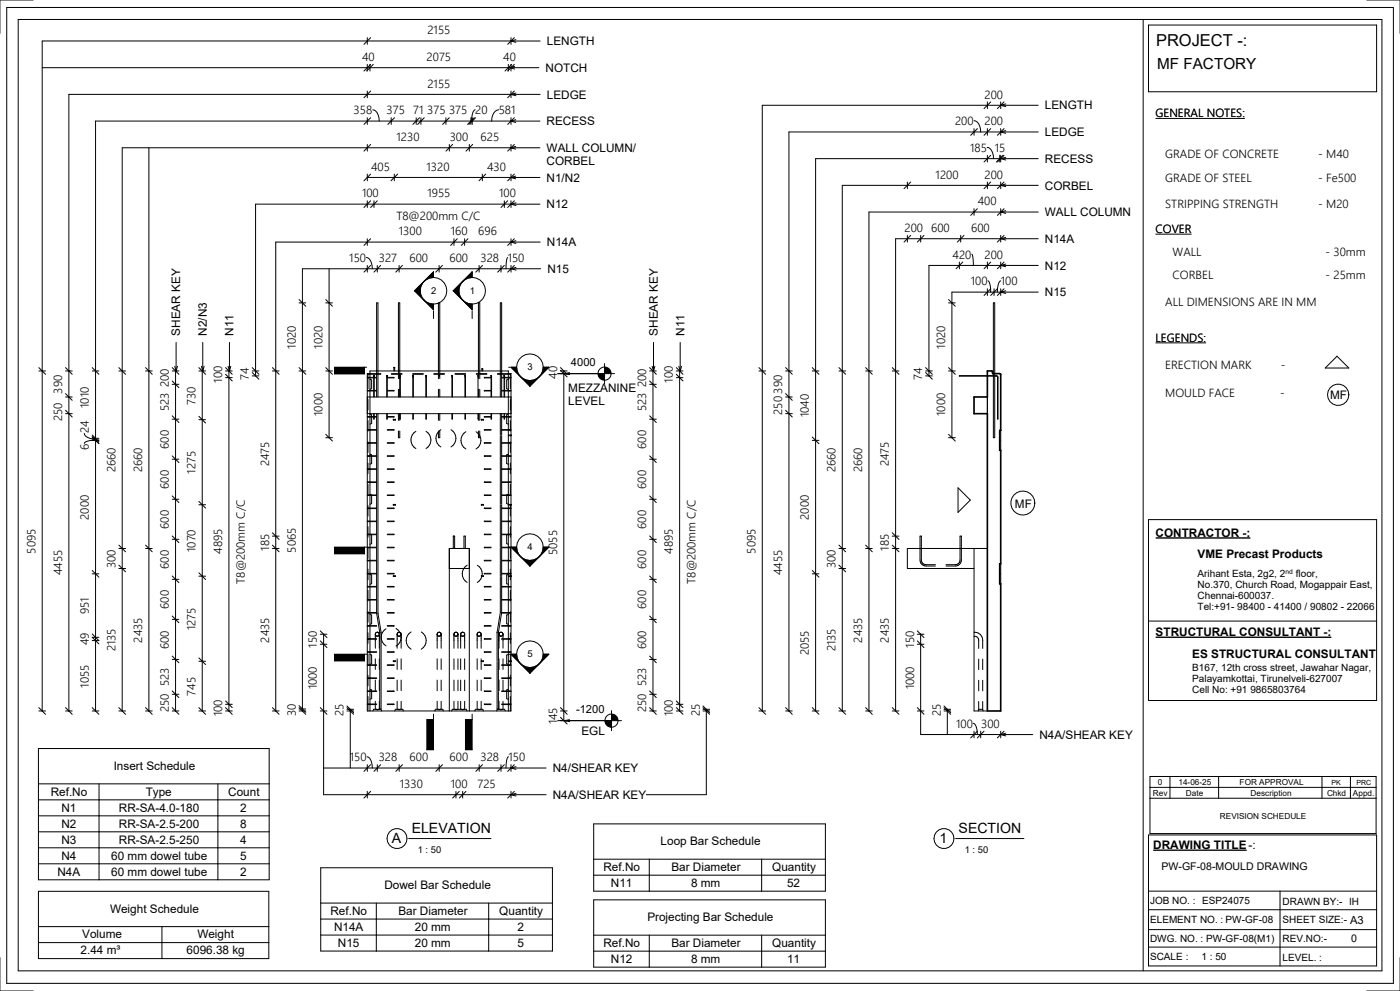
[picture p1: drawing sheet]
<svg xmlns="http://www.w3.org/2000/svg" width="420mm" height="297mm" viewBox="0 0 420 297" stroke-linecap="round" stroke-linejoin="round" font-family="sans-serif">
<g fill="#000">
<path d="M138.8 84.3l-1 1.8-.1 1.1h-1.7zM136 87.2h1.7l.1 1 1 1.8zM141.7 81.5v1.7l-2 .5-.9 .6zM138.8 90l.9 .6 2 .6v1.6zM100.4 110.1h9v2h-9zM112.2 112.6v.2zM116.1 112.6v.2zM120 112.6v.2zM123.9 112.6v.2zM127.9 112.6v.2zM131.8 112.6v.2zM135.7 112.6v.2z"/>
<path d="M139.5 112.7h.2zM143.5 112.6v.2zM147.4 112.6v.2zM151.3 112.6v.2zM153.3 110.1h1.7l.1 1 1.1 1.8zM159 114.1l1-.1 1.8-1.1-2.8 2.9zM156.2 112.9l.8 .7 2 .5v1.7zM163 110.1h1.7l-2.9 2.8 .7-.8zM139.7 215.8h2v9h-2zM169.3 216l1.5-.2v.5zM181.5 216h2v2a2 2 0 0 1-2-2zM183.5 214a2 2 0 0 1 2 2h-2z"/>
</g>
<g fill="none" stroke="#000" stroke-width=".3">
<path d="M110.2 12.3h-97.5v200.8M154.4 19.9l-1.5 .4M12.7 20.3h97.5M110.2 28.3h-89.5v82.9M110.2 36.3h-81.5v74.9M152.9 20.3l1.5 .4M153.2 36.3l1.5 .4M153.3 28.3l1.5 .4M154.7 35.9l-1.5 .4M154.8 27.9l-1.5 .4M161.7 20.3h-8.8M162 36.3h-8.8"/>
<path d="M162.1 28.3h-8.8M292.3 39.6h-55.6v71.6M296.3 31.6h-67.6v79.6M44.7 44.3v66.9M110.2 44.3h-73.5v66.9M153.2 44.3l1.5 .4M153.2 53.2l1.5 .4M154.7 43.9l-1.5 .4M154.7 52.8l-1.5 .4M162 44.3h-8.8M162 53.2h-8.8M272.3 55.6h-19.6v55.6"/>
<path d="M296.3 47.6h-51.6v63.6M110.2 61.2h-33.5v50M110.2 72.6h-27.5v38.6M153.3 72.6l1.5 .4M153.3 61.2l1.5 .4M154.8 72.2l-1.5 .4M154.8 60.8l-1.5 .4M162 61.2h-8.7M162.1 72.6h-8.8M272.3 71.6h-3.6v39.6M287.9 79.6h-9.2v31.6M292.3 63.6h-31.6v47.6"/>
<path d="M98.7 80.6v10.2M110.2 80.6h-19.5v10.2M136 87.2l5.7 5.6v-1.6M136 87.2h1.7M137.7 87.2a4 4 0 0 0 4 4M141.7 83.2a4 4 0 0 1 4 4 4 4 0 0 1-4 4M141.7 83.2a4 4 0 0 0-4 4 4 4 0 0 0 4 4M141.7 83.2a4 4 0 0 0-4 4M141.7 83.2v-1.7l-5.7 5.7M141.7 93.2v2.3M153.3 80.6l1.5 .4M154.8 80.2l-1.5 .4"/>
<path d="M162.2 80.6h-8.9M296.3 87.6h-10.7v3.2M298.1 90.8h.4v40.4h-.4zM11.7 111.2h2M11.7 110.2l2 2M109.4 110.1v2h-9v-2h9.6M110.2 112v101.1h43.1v-101.1M110.2 112h4.1M110.2 119h43.1M110.2 112l.2 .2M110.4 112.2v4.3M110.4 119.7v3.2"/>
<path d="M110.4 112.2h3.9M111 113.7l.5 .2v2.6l-.5 .2M112.1 112.7v.4M112.1 113.3v3.7M112.1 117.2v1.8M112.1 112.7h.1M112.2 112.6h.1M112.2 112.6v.2zM112.3 112.6v.1M112.3 112.7v.4M112.3 113.3v3.7M112.3 117.2v1.8"/>
<path d="M113 113.1v-22.3h.4v22.3M113 113.3v3.7M113 117.2v1.8M113 113.1l-2.8 .1 2.8 .1M113 117l-2.8 .1 2.8 .1M113.4 113.3v3.7M113.4 117.2v1.8M116 112.7v.4M116 113.3v3.7M116 117.2v1.8M116 112.7h.1M116.1 112.6h.1"/>
<path d="M116.1 112.6v.2zM116.2 112.6v.1M116.2 112.7v.4h2v.2h-2v3.7h2v.2h-2v1.8M117.5 112.2h3.1M117.5 112h3.1M118.2 111.2v-1.1h.2v1.1M118.2 110.2h.2M119.5 113.5v-22.7h.4l.1 28.2M119.5 116.7v2.3M120 112.7h.1M120 112.6h.1M120 112.6v.2z"/>
<path d="M120.1 112.6h.1M120.1 112.6v.1M120.1 112.7v6.3M123.8 112.2h3.2M123.8 112h3.2M123.9 112.7v6.3M123.9 112.7h.1M123.9 112.6v.1M123.9 112.6h.1M123.9 112.6v.2zM124 112.6h.1M124 112.6v.1"/>
<path d="M124 112.7v6.3M127.8 112.7v6.3M127.8 112.7h.1M127.8 112.6v.1M127.8 112.6h.1M127.9 112.6v.2zM127.9 112.6h.1M127.9 112.6v.1M127.9 112.7h.1M127.9 112.7v6.3M130.2 112.2h3.2M130.2 112h3.2"/>
<path d="M131.6 113.5v-22.7h.4v22.7M131.6 116.7v2.3M131.8 112.6v.2zM132 116.7v2.3M135.6 112.7v6.3M135.6 112.7h.1M135.6 112.6h.1M135.7 112.6h-.1M135.7 112.6v.2zM135.7 112.6h.1M135.7 112.6v.1M135.8 112.7h.1"/>
<path d="M135.8 112.7v6.3M136.5 112.2h3.2M136.5 112h3.2M139.5 112.7h.2zM139.5 112.7v6.3M139.5 112.7h.1M139.6 112.6h-.1M139.6 112.6h.1M139.6 112.6l.1 .1M139.7 112.7v6.3M142.9 112.2h3.2M142.9 112h3.2"/>
<path d="M143.4 112.7v6.3M143.4 112.7h.1M143.5 112.6h-.1M143.5 112.6h.1M143.5 112.6v.2zM143.6 113.5v-22.7h.4v22.7M143.6 116.7v2.3M144 116.7v2.3M144.6 111.2v-.7h.2v.7M144.6 110.6h.2M147.3 112.7v.4h-2v.2h2v3.7h-2v.2h2v1.8M147.3 112.7h.1"/>
<path d="M147.4 112.6h.1M147.4 112.6v.2zM147.5 112.6v.1M147.5 112.7v.4M147.5 113.3v3.7M147.5 117.2v1.8M149.3 112.2h3.8M149.3 112h4M150.1 113.1v-22.3h.4v22.3l2.8 .1-2.8 .1v3.7l2.8 .1-2.8 .1v1.8M150.1 113.3v3.7M150.1 117.2v1.8M151.2 112.7v.4"/>
<path d="M151.2 113.3v3.7M151.2 117.2v1.8M151.3 112.7h-.1M151.3 112.6v.1M151.3 112.6h.1M151.3 112.6v.2zM151.4 112.6h.1M151.4 112.6v.1M151.4 112.7v.4M151.4 113.3v3.7M151.4 117.2v1.8M152.5 113.7l-.5 .2v2.6l.5 .2"/>
<path d="M152.6 110.1h.4M153.1 112.2v4.3M153.1 119.7v3.2M153.3 112l-.2 .2M155 110.1a4 4 0 0 1 4-4 4 4 0 0 1 4 4M155 110.1a4 4 0 0 0 4 4 4 4 0 0 0 4-4M155 110.1a4 4 0 0 0 4 4M155 110.1h-1.7l5.7 5.7M159 114.1v1.7M163 110.1a4 4 0 0 1-4 4M163 110.1h1.7l-5.7 5.7M167.3 112h2.9"/>
<path d="M168.2 111.2h2M168.2 110.2l2 2M168.2 111l2 2M169.2 111.2v104.8M287.9 112.6l11.4 .2 .2 12.8h-.2l-.1-12.7-11.3-.1zM296.3 119v5M401.2 106.8l3.5 3.5h-7.1zM110.2 124h43.1M110.4 126.1v3.2M110.4 132.5v3.1M110.4 138.8v3.2M111 124.2l.5 .2v2.6l-.5 .2"/>
<path d="M111 136.2l.5 .2v2.6l-.5 .2M112.1 125v.6h.2v-.6M112.1 124v.9M112.3 124v.9M113 124v.9M113 125v3.8M113 129v3.7M113 132.9v3.7M113 136.8v3.8M113 124.9l-2.8 .1h2.8M113 128.8l-2.8 .1 2.8 .1M113 132.7l-2.8 .1 2.8 .1"/>
<path d="M113 136.6l-2.8 .1 2.8 .1M113.4 124v.9M113.4 125v3.8M113.4 129v3.7M113.4 132.9v3.7M113.4 136.8v3.8M116 124v.9M116.2 128.8h2v.2h-2M116.2 132.7h2v.2h-2M116.2 136.6h2v.2h-2M116.2 124v.9h2v.1h-2v.6h-.2v-.6M118 125.7h.6v.2h-.6z"/>
<path d="M118.1 125.7v.2M119.5 129.2v2h.4v-2M119.5 124v2M120 124l-.1 2M120.1 124v1.6h-.1M123.9 124v1.6h.1v-1.6M124.8 129.3a2.99 2.99 0 0 0 0 5.2M127.8 124v1.6h.1v-1.6M127.8 129.3a2.99 2.99 0 0 1 0 5.2M131.6 129.2v2h.4v-2M131.6 124v2M132 124v2"/>
<path d="M132.3 128.8a2.99 2.99 0 0 0 0 5.2M135.3 128.8a2.99 2.99 0 0 1 0 5.2M135.6 124v1.6h.2v-1.6M139.5 124v1.6h.2v-1.6M139.8 129.4a2.99 2.99 0 0 0 0 5.2M142.8 129.4a2.99 2.99 0 0 1 0 5.2M143.4 124l.2 1.6M143.6 129.2v2h.4v-2M143.6 124v2M144 124v2M144.4 125.7h.6v.2h-.6zM144.5 125.7v.2"/>
<path d="M147.3 124v.9h-2v.1h2v.6h.2v-.6M147.3 128.8h-2v.2h2M147.3 132.7h-2v.2h2M147.3 136.6h-2v.2h2M147.5 124v.9M150.1 124v.9M150.1 125v3.8M150.1 129v1.4M150.1 130.6v2.1M150.1 132.9v3.7M150.1 136.8v3.8M150.5 124v.9l2.8 .1h-2.8v3.8l2.8 .1-2.8 .1v1.4"/>
<path d="M150.5 130.6v2.1l2.8 .1-2.8 .1v3.7l2.8 .1-2.8 .1v3.8h2.8l-2.8 .1v3.8l2.8 .1h-2.8v3.8l2.8 .1h-2.8v2.7M151.2 125v.6h.2v-.6M151.2 124v.9M151.4 124v.9M152.5 124.2l-.5 .2v2.6l.5 .2M152.5 136.2l-.5 .2v2.6l.5 .2M152.5 130.4h.9v.2h-.9M153.1 126.1v3.2M153.1 132.5v3.1M153.1 138.8v3.2M153.3 130.4v.2M300.3 129v6"/>
<path d="M300.3 129h.1M300.3 135h.1M110.4 145.2v3.2M110.4 151.5v3.2M110.4 157.9v3.2M111 148.2l.5 .2v2.6l-.5 .2M113 140.7v3.8M113 144.6v3.8M113 148.5v3.8M113 152.5v3.7M113 156.4v3.7M113 140.6h-2.8l2.8 .1"/>
<path d="M113 144.5l-2.8 .1h2.8M113 148.4l-2.8 .1h2.8M113 152.3l-2.8 .1 2.8 .1M113 156.2l-2.8 .1 2.8 .1M113.4 140.7v3.8M113.4 144.6v3.8M113.4 148.5v3.8M113.4 152.5v3.7M113.4 156.4v3.7M116.2 140.6h2v.1h-2M116.2 144.5h2v.1h-2M116.2 148.4h2v.1h-2"/>
<path d="M116.2 152.3h2v.2h-2M116.2 156.2h2v.2h-2M118 151.2h.6v.2h-.6zM118.1 151.2v.2M144.4 151.2h.6v.2h-.6zM144.5 151.2v.2M147.3 140.6h-2v.1h2M147.3 144.5h-2v.1h2M147.3 148.4h-2v.1h2M147.3 152.3h-2v.2h2M147.3 156.2h-2v.2h2M150.1 140.7v3.8"/>
<path d="M150.1 144.6v3.8M150.1 148.5v2.7M150.1 151.4v.9M150.1 152.5v3.7M150.1 156.4v3.7M150.5 151.4v.9l2.8 .1-2.8 .1v3.7l2.8 .1-2.8 .1v3.7l2.8 .1-2.8 .1v3.8h2.8l-2.8 .1v3.8l2.8 .1h-2.8v3.8l2.8 .1-2.8 .1v.5M152.5 148.2l-.5 .2v2.6l.5 .2M152.5 151.2h.9v.2h-.9M153.1 145.2v3.2M153.1 151.5v3.2M153.1 157.9v3.2M153.3 151.2v.2"/>
<path d="M287.5 146.2l3.6 3.7-3.6 3.7zM110.4 164.3v3.1M110.4 170.6v3.2M110.4 177v3.2M111 160.2l.5 .2v2.6l-.5 .2M111 172.2l.5 .2v2.6l-.5 .2M113 160.3v3.8M113 164.2v3.8M113 168.1v3.8M113 172.1v3.7M113 176v3.7M113 179.9v3.7"/>
<path d="M113 160.1l-2.8 .1 2.8 .1M113 164.1h-2.8l2.8 .1M113 168l-2.8 .1h2.8M113 171.9l-2.8 .1 2.8 .1M113 175.8l-2.8 .1 2.8 .1M113 179.7l-2.8 .1 2.8 .1M113.4 160.3v3.8M113.4 164.2v3.8M113.4 168.1v3.8M113.4 172.1v3.7M113.4 176v3.7M113.4 179.9v3.7"/>
<path d="M116.2 160.1h2v.2h-2M116.2 164.1h2v.1h-2M116.2 168h2v.1h-2M116.2 171.9h2v.2h-2M116.2 175.8h2v.2h-2M116.2 179.7h2v.2h-2M118 172.6h.6v.2h-.6zM118.1 172.6v.2M134.8 170.4h6M136 164.4v-3.7h.4v3.7M139.2 164.4v-3.7h.4v3.7M140.2 169.4a2.99 2.99 0 0 0 0 5.2"/>
<path d="M143.2 169.4a2.99 2.99 0 0 1 0 5.2M144.4 172.6h.6v.2h-.6zM144.5 172.6v.2M147.3 160.1h-2v.2h2M147.3 164.1h-2v.1h2M147.3 168h-2v.1h2M147.3 171.9h-2v.2h2M147.3 175.8h-2v.2h2M147.3 179.7h-2v.2h2M150.1 179.9v3.7M150.1 160.3v3.8M150.1 164.2v3.8"/>
<path d="M150.1 168.1v3.8M150.1 172.1v.5M150.1 172.8v3M150.1 176v3.7M150.5 172.8v3l2.8 .1-2.8 .1v3.7l2.8 .1-2.8 .1v3.7l2.8 .1-2.8 .1M152.5 160.2l-.5 .2v2.6l.5 .2M152.5 172.2l-.5 .2v2.6l.5 .2M152.5 172.6h.9v.2h-.9M153.1 164.3v3.1M153.1 170.6v3.2M153.1 177v3.2M153.3 172.6v.2"/>
<path d="M280.7 169.3l-3.2-.1-.9-.6-.1-.7v-7.2h-.4v7.2a1.8 1.8 0 0 0 1.8 1.8h2.8M283.8 169.3l3.2-.1 .9-.6 .2-.7v-7.2h.4v7.2a1.8 1.8 0 0 1-1.8 1.8h-2.9M292.3 164.4v48.7h4M296.3 164.4h-24v6h20M300 169v.1M300 174.9v.1M300.3 169v6M110.4 183.4v3.1M110.4 189.7v3.2M110.4 196.1v3.2M111 184.2l.5 .2v2.6l-.5 .2M111 196.2l.5 .2v2.6l-.5 .2"/>
<path d="M112.6 190.1l.1 .3 .5 .3M112.6 190.1v4.2M112.6 197.5v3.2M112.6 190.1l.2 .5 .4 .1M112.7 189.8l-.1 .3M112.7 189.8h.1M113 183.6l-2.8 .1 2.8 .1 .6 3.8M113 187.6h-2.8l2.8 .1M113 191.5l-2.8 .1h2.8M113 195.4l-2.8 .1 2.8 .1M113 199.3l-2.8 .1 2.8 .1M113.2 189.5l-.5 .3"/>
<path d="M113.2 189.5l-.3 .1-.3 .5M113.2 189.5l.5 .3 .1 .3M113.2 189.5l.4 .2 .2 .4M113.4 183.8l.6 3.8M113.6 187.7l.3 1.9 .1 1.9M113.8 190.1l-.2 .5-.4 .1M113.8 190.1l-.3 .6h-.3M113.8 190.1v4.2M113.8 197.5v3.2M114 191.6v3.8M114 195.6v3.7M114 199.5v3.7"/>
<path d="M114 187.7l.4 3.8M114.4 191.6v3.8M114.4 195.6v3.7M114.4 199.5v3.7M115.8 188.5a2.99 2.99 0 0 0 0 5.1M116.2 183.6h2v.2h-2M116.2 187.6h2v.1h-2M116.2 191.5h2v.1h-2M116.2 195.4h2v.2h-2M116.2 199.3h2v.2h-2M118 198.1h.6v.2h-.6zM118.1 198.1v.2"/>
<path d="M118.9 188.5h.1M118.9 188.5a3 3 0 0 1 0 5.2M118.9 193.7h.1M119.2 190.1v.3l.6 .3M119.2 190.1v4.2M119.2 197.5v3.2M119.2 190.1l.1 .5 .5 .1M119.2 189.8v.3M119.2 189.8h.1M119.8 189.5l-.5 .3M119.8 189.5l-.3 .1-.3 .5M119.8 189.5l.5 .3 .1 .3"/>
<path d="M119.8 189.5l.3 .1M120.1 189.6l.2 .2M120.3 189.8l.1 .3M120.4 190.1l-.2 .5-.4 .1M120.4 190.1l-.3 .6h-.3M120.4 190.1v4.2M120.4 197.5v3.2M123.4 189.5a2.99 2.99 0 0 0 0 5.1M126.4 189.5a2.99 2.99 0 0 1 0 5.1M131.2 190.1l.1 .3 .5 .3M131.2 190.1v4.2M131.2 197.5v3.2"/>
<path d="M131.2 190.1l.1 .5 .5 .1M131.2 189.8v.3M131.3 189.8h.1M131.8 189.5l-.5 .3M131.8 189.5l-.3 .1-.3 .5M131.8 189.5l.5 .3 .1 .3M131.8 189.5l.4 .2 .2 .4M132.4 190.1l-.2 .5-.4 .1M132.4 190.1l-.3 .6h-.3M132.4 190.1v4.2M132.4 197.5v3.2M136.2 190.1l.1 .3 .5 .3"/>
<path d="M136.2 190.1v4.2M136.2 197.5v3.2M136.2 190.1l.2 .5 .4 .1M136.3 189.8l-.1 .3M136.3 189.8h.1M136.8 189.5l-.5 .3M136.8 189.5l-.3 .1-.3 .5M136.8 189.5l.5 .3 .1 .3M136.8 189.5l.4 .2 .2 .4M137.4 190.1l-.2 .5-.4 .1M137.4 190.1l-.3 .6h-.3M137.4 190.1v4.2"/>
<path d="M137.4 197.5v3.2M138.2 190.1l.1 .3 .5 .3M138.2 190.1v4.2M138.2 197.5v3.2M138.2 190.1l.2 .5 .4 .1M138.3 189.8l-.1 .3M138.3 189.8h.1M138.5 189.6l-.2 .2M138.8 189.5l-.3 .1M138.8 189.5l-.3 .1-.3 .5M138.8 189.5l.5 .3 .1 .3M138.8 189.5l.3 .1"/>
<path d="M139.1 189.6l.2 .2M139.3 190.4l-.5 .3M139.3 189.8l.1 .3M139.4 190.1l-.1 .3M139.4 190.1l-.3 .6h-.3M139.4 190.1v4.2M139.4 197.5v3.2M143.2 190.1v4.2M143.2 197.5v3.2M143.2 190.1l.3 .6h.3M143.3 189.8a.6 .6 0 0 0 .5 .9M143.3 189.8h.1"/>
<path d="M143.8 189.5l-.5 .3M143.8 189.5l-.3 .1-.3 .5M143.8 189.5l.5 .3 .1 .3M143.8 189.5l.4 .2 .2 .4M144.4 190.1l-.2 .5-.4 .1M144.4 190.1l-.3 .6h-.3M144.4 190.1v4.2M144.4 197.5v3.2M144.4 198.1h.6v.2h-.6M144.5 198.1v.2M147.3 183.6h-2v.2h2M147.3 187.6h-2v.1h2"/>
<path d="M147.3 191.5h-2v.1h2M147.3 195.4h-2v.2h2M147.3 199.3h-2v.2h2M149.1 191.6v3.8M149.1 195.6v2.5M149.1 198.3v1M149.1 199.5v3.7M149.5 187.7l-.4 3.8M149.5 191.6v3.8M149.5 195.6v2.5M149.5 198.3v1M149.5 199.5v3.7"/>
<path d="M149.7 190.1l.1 .3 .5 .3M149.7 190.1v4.2M149.7 197.5v3.2M149.7 190.1l.2 .5 .4 .1M149.8 189.8l-.1 .3M149.8 189.8h.1M149.9 187.7l-.3 1.9-.1 1.9M150.1 183.8l-.6 3.8M150.3 189.5l-.5 .3M150.3 189.5l-.3 .1-.3 .5M150.3 189.5l.5 .3 .1 .3M150.3 189.5l.5 .2 .1 .4"/>
<path d="M150.5 183.8l-.6 3.8M150.5 187.6h2.8l-2.8 .1M150.5 191.5l2.8 .1h-2.8M150.5 195.4l2.8 .1-2.8 .1M150.5 199.3l2.8 .1-2.8 .1M150.9 190.1l-.1 .5-.5 .1M150.9 190.1l-.3 .6h-.3M150.9 190.1v4.2M150.9 197.5v3.2M152.5 184.2l-.5 .2v2.6l.5 .2M152.5 196.2l-.5 .2v2.6l.5 .2M152.5 198.1h.9v.2h-.9"/>
<path d="M153.1 183.4v3.1M153.1 189.7v3.2M153.1 196.1v3.2M153.3 198.1v.2M292.3 189.5h.2a2.4 2.4 0 0 1 2.4 2.4v2.5M292.3 190.7a1.22 1.22 0 0 1 1.4 1.2v2.5M293.7 197.6v3.2M294.9 197.6v3.2M11.7 213.1h2M11.7 212.1l2 2M97.1 213.1v25.1h13.1M105.1 213.1v17.1"/>
<path d="M110.4 202.4v3.2M110.4 208.8v4.3M111 213.1v-101.9h41.5v101.9M111 206.6l.5 .2v2.6l-.5 .2M112.6 203.9v3.2M112.6 210.2v2.4M113 203.2l-2.8 .1 2.8 .1M113 207.1l-2.8 .1 2.8 .1M113 211.1h-2.8l2.8 .1M113.1 212.7l-1-.1-.2 .5M113.1 212.7l.1 .1M113.4 212.7l-.2 .1"/>
<path d="M113.5 212.6h.8l.2 .5M113.5 212.6l-.1 .1M113.8 203.9v3.2M113.8 210.2v2.4M114 211.2v1.3h.4v-1.3M114 203.4v3.7M114 207.3v3.8M114.4 203.4v3.7M114.4 207.3v3.8M116.2 203.2h2v.2h-2M116.2 207.1h2v.2h-2M116.2 211.1h2v.1h-2"/>
<path d="M119.2 203.9v3.2M119.2 210.2v2.4M119.8 212.8l-1.2-.2-.2 .5M119.8 212.8l1-.2 .2 .5M119.8 212.8h.1M120.4 203.9v3.2M120.4 210.2v2.4M131.2 203.9v3.2M131.2 210.2v2.4M131.8 212.8l-1.1-.2-.2 .5M131.8 212.8l1.1-.2 .2 .5M131.8 212.8h.1"/>
<path d="M132.4 203.9v3.2M132.4 210.2v2.4M134.8 213.1v-48.7h6v48.7M136.2 203.9v3.2M136.2 210.2v2.4M136.6 212.6h-.9l-.2 .5M136.6 212.6v.1M136.6 212.7l.3 .1M136.9 212.7l1.9 .1M136.9 212.7v.1M137.4 203.9v3.2M137.4 210.2v2.4"/>
<path d="M138.2 203.9v3.2M138.2 210.2v2.4M138.9 212.8l1-.2 .2 .5M138.9 212.8h-.1M139.4 203.9v3.2M139.4 210.2v2.4M141.7 214.1v10.7h-2v-9h2M143.2 203.9v3.2M143.2 210.2v2.4M143.8 212.8l-1.1-.2-.2 .5M143.8 212.8l1.1-.2 .2 .5M143.8 212.8h.1"/>
<path d="M144.4 203.9v3.2M144.4 210.2v2.4M147.3 203.2h-2v.2h2M147.3 207.1h-2v.2h2M147.3 211.1h-2v.1h2M149 213.1l.2-.5h2.2l.2 .5M149.1 211.2v1.3h.4v-1.3M149.1 203.4v3.7M149.1 207.3v3.8M149.5 203.4v3.7M149.5 207.3v3.8M149.7 203.9v3.2"/>
<path d="M149.7 210.2v2.4M150.5 203.2l2.8 .1-2.8 .1M150.5 207.1l2.8 .1-2.8 .1M150.5 211.1h2.8l-2.8 .1M150.9 203.9v3.2M150.9 210.2v2.4M152.5 206.6l-.5 .2v2.6l.5 .2M153.1 202.4v3.2M153.1 208.8v4.3M167.3 216h19.2M168.2 213.1h2M168.2 212.1l2 2"/>
<path d="M168.2 215l2 2M169.3 216l1.5-.2v.5zM183.5 213v6M211.9 213.1v25.1h-18M276.2 213.1v7.1h16.1M284.2 213.1v7.1M293.5 213.1l.2-.5h1.1l.2 .5M293.7 203.9v3.2M293.7 210.3v2.5M294.9 203.9v3.2M294.9 210.3v2.5M97.1 230.2h13.1"/>
<circle cx="401.5" cy="118.4" r="3.2"/>
<circle cx="306.9" cy="150.8" r="3.6"/>
<circle cx="183.5" cy="216" r="2"/>
</g>
<path d="M296.3 111.2h1.4l.2 .8h2.2l.2 .2v16.8h-.3v6h.3v34h-.3v6h.3v38.1h-4v-89.1h-4v-5h4z" fill="none" stroke="#000" stroke-width=".5"/>
<path d="M172.8 210.7h8.6v3.8h-8.6z" fill="#fff"/>
<g fill="none" stroke="#000" stroke-width=".3">
<path d="M167.4 112h17M169.3 112l1.5-.3v.6zM181.4 109v6"/>
<circle cx="181.4" cy="112" r="2"/>
</g>
<path d="M169.3 112l1.5-.3v.6zM179.4 112h2v2a2 2 0 0 1-2-2zM181.4 110a2 2 0 0 1 2 2h-2z" fill="#000"/>
<path d="M171.3 106.6h7.4v3.9h-7.4z" fill="#fff"/>
<g fill="none" stroke="#000" stroke-width=".3">
<path d="M2 2.2h416.1v292.6h-416.1zM5.5 5.8h409.2v285.3h-409.2zM10 0h-10v10M110.2 11.3v2M110.2 19.3v2M110.2 12.3h51.9M111 19.3v2M111.2 19.3l-2 2M111.2 11.3l-2 2M112 19.3l-2 2M152.5 19.3v2M153.3 11.3v2"/>
<path d="M153.3 19.3v2M153.5 19.3l-2 2M154.3 19.3l-2 2M154.3 11.3l-2 2M154.8 11.9l-1.5 .4 1.5 .4M343 5.8v285.3M344.6 7.5h68.5v20h-68.5zM410.1 0h10v10M110.2 27.3v2M110.2 35.3v2M110.2 36.3h43.1M110.2 20.3h43.1"/>
<path d="M110.2 28.3h43.1M111.2 35.3l-2 2M111.2 27.3l-2 2M111.8 32.9a2.98 2.98 0 0 1 2 3.4M117.4 35.3v2M118.4 35.3l-2 2M124.9 35.3v2M125.9 35.3l-2 2M126.3 35.3v2M127.3 35.3l-2 2M133.8 35.3v2M134.8 35.3l-2 2"/>
<path d="M141.3 35.3v2M141.7 35.3v2M142.3 35.3l-2 2M142.6 32.9a3.5 3.5 0 0 0-1.1 3.4M142.7 35.3l-2 2M149.7 32.9a2.98 2.98 0 0 0-2.2 3.4M153.3 27.3v2M153.3 35.3v2M154.3 35.3l-2 2M154.3 27.3l-2 2M292.3 39.6h19.2M292.3 38.6v2"/>
<path d="M292.3 36.2a2.98 2.98 0 0 1 2 3.4M293.3 38.6l-2 2M296.3 30.6v2M296.3 38.6v2M296.3 31.6h15.2M297.3 30.6l-2 2M297.3 38.6l-2 2M300.3 30.6v2M300.3 38.6v2M301.3 38.6l-2 2M301.3 30.6l-2 2M301.8 39.2l-1.5 .4 1.5 .4"/>
<path d="M301.8 31.2l-1.5 .4 1.5 .4M110.2 43.3v2M110.2 52.2v2M110.2 53.2h43.1M110.2 44.3h43.1M111.2 52.2l-2 2M111.2 43.3l-2 2M118.3 52.2v2M119.3 52.2l-2 2M134.8 43.3v2M135.8 43.3l-2 2M140.8 43.3v2"/>
<path d="M141.8 43.3l-2 2M144.7 52.2v2M145.7 52.2l-2 2M153.3 43.3v2M153.3 52.2v2M154.3 52.2l-2 2M154.3 43.3l-2 2M272.3 55.6h39.2M272.3 54.6v2M273.3 54.6l-2 2M296.2 44.2a2.99 2.99 0 0 1 1.9 3.4M296.3 47.6h15.2"/>
<path d="M296.3 46.6v2M296.3 54.6v2M297.3 54.6l-2 2M297.3 46.6l-2 2M300 46.6v2M300.3 46.6v2M300.3 54.6v2M301 46.6l-2 2M301.3 46.6l-2 2M301.3 54.6l-2 2M301.8 55.2l-1.5 .4 1.5 .4M301.8 47.2l-1.5 .4 1.5 .4"/>
<path d="M109.9 77.2a3 3 0 0 1 1.8 3.4M110.2 60.2v2M110.2 71.6v2M110.2 79.6v2M110.2 72.6h43.1M110.2 61.2h43.1M111.2 79.6l-2 2M111.2 71.6l-2 2M111.2 60.2l-2 2M112.2 60.2v2M113.2 79.6v2M113.2 60.2l-2 2"/>
<path d="M114.2 79.6l-2 2M119.7 79.6v2M120.7 79.6l-2 2M131.8 79.6v2M132.8 79.6l-2 2M136.2 71.6v2M137.2 71.6l-2 2M139.4 71.6v2M140.4 71.6l-2 2M143.8 79.6v2M144.8 79.6l-2 2M150.3 79.6v2"/>
<path d="M151.3 79.6l-2 2M151.3 60.2v2M152.3 60.2l-2 2M152.3 77.2l-.3 1-.2 2.4M153.3 60.2v2M153.3 71.6v2M153.3 79.6v2M154.3 79.6l-2 2M154.3 71.6l-2 2M154.3 60.2l-2 2M272.3 71.6h39.2M272.3 70.6v2"/>
<path d="M273.3 70.6l-2 2M276.3 70.6v2M277.3 70.6l-2 2M287.9 79.6h23.6M287.9 78.6v2M288.3 70.6v2M288.9 78.6l-2 2M289.3 70.6l-2 2M291.6 76.2l.3 1 .2 2.4M292.3 63.6h19.2M292.3 62.6v2M293.3 62.6l-2 2"/>
<path d="M296.3 78.6v2M297.3 78.6l-2 2M300.3 62.6v2M300.3 70.6v2M300.3 78.6v2M301.3 78.6l-2 2M301.3 70.6l-2 2M301.3 62.6l-2 2M301.8 79.2l-1.5 .4 1.5 .4M301.8 71.2l-1.5 .4 1.5 .4M301.8 63.2l-1.5 .4 1.5 .4M89.7 89.8l2 2"/>
<path d="M89.7 90.8h2M90.7 90.8v122.3M97.7 90.8h2M97.7 89.8l2 2M98.7 90.8v40.4M110.2 80.6h43.1M124.4 87.2l5.7 5.6v-1.6M124.4 87.2h1.7M126.1 87.2a4 4 0 0 0 4 4M130.1 83.2a4 4 0 0 1 4 4 4 4 0 0 1-4 4M130.1 83.2a4 4 0 0 0-4 4 4 4 0 0 0 4 4M130.1 83.2a4 4 0 0 0-4 4"/>
<path d="M130.1 83.2v-1.7l-5.7 5.7M130.1 93.2v2.3M284.6 90.8h2M284.6 89.8l2 2M285.6 90.8v40.4M296.3 87.6h15.2M296.3 86.6v2M296.5 84.2a4.2 4.2 0 0 1 .8 3.4M297.3 86.6l-2 2M298.3 86.6v2M299.3 86.6l-2 2M300.3 86.6v2"/>
<path d="M300.3 84.2a3.6 3.6 0 0 0-1 3.4M301.3 86.6l-2 2M301.8 87.2l-1.5 .4 1.5 .4M19.7 111.2h2M19.7 110.2l2 2M19.7 118l2 2M19.7 119h2M20.7 111.2v101.9M27.7 111.2h2M27.7 110.2l2 2M28.7 111.2v101.9M35.7 111.2h2"/>
<path d="M35.7 110.2l2 2M36.7 111.2v101.9M43.7 111.2h2M43.7 110.2l2 2M44.7 111.2v101.9M51.7 111.2h2M51.7 110.2l2 2M51.7 114.2l2 2M51.7 115.2h2M52.4 109.8l.4 1.5M52.7 111.2v101.9M52.8 102.7v8.6"/>
<path d="M53.2 109.8l-.4 1.5M59.7 111.2h2M59.7 110.2l2 2M60.4 109.8l.4 1.5M60.7 111.2v101.9M60.8 102.7v8.6M61.2 109.8l-.4 1.5M67.7 111.2h2M67.7 110.2l2 2M67.7 112.2l2 2M67.7 113.2h2M68.4 109.8l.4 1.5"/>
<path d="M68.7 111.2v101.9M68.8 102.7v8.6M69.2 109.8l-.4 1.5M75.7 111.2h2M75.7 110.2l2 2M75.7 111.7l2 2M75.7 112.7h2M76.7 111.2v1.5M81.7 111.2h2M81.7 110.2l2 2M82.7 111.2v101.9M89.7 110.2l2 2"/>
<path d="M89.7 111.2h2M97.7 111.2h2M97.7 110.2l2 2M194.9 111.2h2M194.9 115.2h2M194.9 110.2l2 2M194.9 114.2l2 2M195.7 109.8l.4 1.5M195.9 111.2v101.9M196.1 102.7v8.6M196.5 109.8l-.4 1.5M202.9 111.2h2"/>
<path d="M202.9 113.2h2M202.9 110.2l2 2M202.9 112.2l2 2M203.7 109.8l.4 1.5M203.9 111.2v101.9M204.1 102.7v8.6M204.5 109.8l-.4 1.5M227.7 111.2h2M227.7 110.2l2 2M228.7 111.2v101.9M235.7 111.2h2M235.7 119h2"/>
<path d="M235.7 118l2 2M235.7 110.2l2 2M236.7 111.2v101.9M243.7 111.2h2M243.7 110.2l2 2M244.7 111.2v101.9M251.7 111.2h2M251.7 110.2l2 2M252.7 111.2v101.9M259.7 111.2h2M259.7 110.2l2 2M260.7 111.2v101.9"/>
<path d="M267.7 111.2h2M267.7 110.2l2 2M268.7 111.2v101.9M277.7 111.2h2M277.7 112.7h2M277.7 111.7l2 2M277.7 110.2l2 2M278.7 111.2v1.5M284.6 111.2h2M284.6 110.2l2 2M19.7 123l2 2M19.7 124h2"/>
<path d="M25.3 129.9a3 3 0 0 0 3.4 1.8M27.7 130.4l2 2M27.7 131.4h2M27.7 130.9l2 2M27.7 131.9h2M27.7 131l2 2M27.7 132h2M28.7 132l-1.7 .1a1.83 1.83 0 0 0-1.7 .8M51.7 124.7l2 2M51.7 125.7h2M51.7 136.7l2 2M51.7 137.7h2"/>
<path d="M59.7 124.8l2 2M59.7 125.8h2M97.7 130.2l2 2M97.7 131.2h2M194.9 125.7h2M194.9 137.7h2M194.9 124.7l2 2M194.9 136.7l2 2M235.7 124h2M235.7 123l2 2M243.7 132h2M243.7 131l2 2"/>
<path d="M284.6 131.2h2M284.6 130.2l2 2M51.7 148.7l2 2M51.7 149.7h2M59.7 150.3l2 2M59.7 151.3h2M81.7 159.7l2 2M194.9 149.7h2M194.9 148.7l2 2M267.7 159.7l2 2M344.6 155.8h68.5v54.2h-68.5zM27.7 171l2 2"/>
<path d="M27.7 172h2M35.7 164.4h2M35.7 163.4l2 2M35.7 169.4l2 2M35.7 170.4h2M43.7 164.4h2M43.7 163.4l2 2M51.7 160.7l2 2M51.7 161.7h2M51.7 172.7l2 2M51.7 173.7h2M59.7 171.7l2 2"/>
<path d="M59.7 172.7h2M81.7 160.7h2M81.7 163.4l2 2M81.7 164.4h2M109.4 164v2h-9v-2h9.6M152.6 164h.4M155 164a4 4 0 0 1 4-4 4 4 0 0 1 4 4M155 164a4 4 0 0 0 4 4 4 4 0 0 0 4-4M155 164a4 4 0 0 0 4 4M155 164h-1.7l5.7 5.7M159 168v1.7M163 164a4 4 0 0 1-4 4"/>
<path d="M163 164h1.7l-5.7 5.7M194.9 161.7h2M194.9 173.7h2M194.9 160.7l2 2M194.9 172.7l2 2M243.7 172h2M243.7 171l2 2M251.7 164.4h2M251.7 170.4h2M251.7 169.4l2 2M251.7 163.4l2 2M259.7 164.4h2"/>
<path d="M259.7 163.4l2 2M267.7 160.7h2M267.7 164.4h2M267.7 163.4l2 2M27.7 190.1l2 2-2-.1M29.7 191.1h-2l2 1.9M51.7 184.7l2 2M51.7 185.7h2M51.7 196.7l2 2M51.7 197.7h2M59.7 197.2l2 2M59.7 198.2h2"/>
<path d="M96.1 189.1l2 2M96.1 190.1h2M96.1 192.1l2 2M96.1 193.1h2M97.1 190.1v23M109.4 196.1v2h-9v-2h9.6M152.6 196.1h.4M155 196.1a4 4 0 0 1 4-4 4 4 0 0 1 4 4M155 196.1a4 4 0 0 0 4 4 4 4 0 0 0 4-4M155 196.1a4 4 0 0 0 4 4M155 196.1h-1.7l5.7 5.7M163 196.1a4 4 0 0 1-4 4"/>
<path d="M163 196.1h1.7l-5.7 5.7M194.9 185.7h2M194.9 197.7h2M194.9 184.7l2 2M194.9 196.7l2 2M275.2 190.1h2M275.2 193.1h2M275.2 189.1l2 2M275.2 192.1l2 2M276.2 190.1v23M344.6 186.2h68.5M19.7 213.1h2"/>
<path d="M19.7 212.1l2 2M27.7 213.1h2M27.7 212.1l2 2M35.7 213.1h2M35.7 212.1l2 2M43.7 213.1h2M43.7 212.1l2 2M51.7 213.1h2M51.7 207.1l2 2M51.7 208.1h2M51.7 212.1l2 2M59.7 213.1h2"/>
<path d="M59.7 212.1l2 2M67.7 213.1h2M67.7 210.1l2 2M67.7 211.1h2M67.7 212.1l2 2M81.7 213.1h2M81.7 212.1l2 2M89.7 211.5l2 2M89.7 212.5h2M89.7 212.1l2 2M89.7 213.1h2M96.1 213.1h2"/>
<path d="M96.1 212.1l2 2M104.1 213.1h2M104.1 211.6l2 2M104.1 212.6h2M104.1 212.1l2 2M105.1 212.6v.5M130.1 214.1v10.7h-2v-9h2M159 200.1v1.7M194.9 213.1h2M194.9 208.1h2M194.9 207.1l2 2M194.9 212.1l2 2"/>
<path d="M202.9 213.1h2M202.9 211.1h2M202.9 210.1l2 2M202.9 212.1l2 2M210.9 213.1h2M210.9 212.6h2M210.9 211.6l2 2M210.9 212.1l2 2M211.9 212.6v.5M227.7 213.1h2M227.7 212.1l2 2M235.7 213.1h2"/>
<path d="M235.7 212.1l2 2M243.7 213.1h2M243.7 212.1l2 2M251.7 213.1h2M251.7 212.1l2 2M259.7 213.1h2M259.7 212.1l2 2M267.7 213.1h2M267.7 212.1l2 2M275.2 213.1h2M275.2 212.1l2 2M283.2 213.1h2"/>
<path d="M283.2 212.6h2M283.2 211.6l2 2M283.2 212.1l2 2M284.2 212.6v.5M292 216.8a3.3 3.3 0 0 1 1.3 3.4M292.3 219.2v2M293.3 219.2l-2 2M294.3 219.2v2M295.3 219.2l-2 2M300.3 219.2v2M301.3 219.2l-2 2M301.8 219.8l-1.5 .4 1.5 .4"/>
<path d="M110.1 226.9a3.1 3.1 0 0 1 1.6 3.3M110.2 229.2v2M110.2 237.2v2M111.2 229.2l-2 2M111.2 237.2l-2 2M113.2 229.2v2M114.2 229.2l-2 2M119.8 229.2v2M120.8 229.2l-2 2M131.8 229.2v2M132.8 229.2l-2 2M136.8 237.2v2"/>
<path d="M137.8 237.2l-2 2M138.8 237.2v2M139.8 237.2l-2 2M143.8 229.2v2M144.8 229.2l-2 2M150.3 229.2v2M151.3 229.2l-2 2M152.6 226.9l-.6 1-.2 2.3M153.3 229.2v2M153.3 237.2v2M154.3 229.2l-2 2M154.3 237.2l-2 2"/>
<path d="M154.8 229.8l-1.5 .4 1.5 .4M154.8 237.8l-1.5 .4 1.5 .4M163.9 230.2h-53.7M163.9 238.2h-53.7M292.3 220.2h17.6M344.6 250.3h68.5v39.3h-68.5zM344.6 272.7h68.5M344.6 267.2h68.5M344.6 278.7h68.5M384.1 267.2v22.4M0 287.1v10h10M344.6 283.9h68.5"/>
<path d="M420.1 287.1v10h-10"/>
</g>
<g fill="#000">
<path d="M124.4 87.2l2.8-2.9-1 1.8-.1 1.1zM124.4 87.2h1.7l.5 2 .6 .8zM130.1 81.5v1.7l-1.1 .1-1.8 1zM127.2 90l1.8 1 1.1 .2v1.6zM100.4 164h9v2h-9zM153.3 164h1.7l.1 1.1 1.1 1.8zM159 168l2-.5 .8-.6-2.8 2.8zM156.2 166.9l.8 .6 2 .5v1.7zM163 164h1.7l-2.9 2.9 .7-.9zM100.4 196.1h9v2h-9zM153.3 196.1h1.7l.1 1.1 1.1 1.8zM163 196.1h1.7l-2.9 2.9 .7-.9z"/>
<path d="M128.1 215.8h2v9h-2zM159 200.1l2-.5 .8-.6-2.8 2.8zM156.2 199l.8 .6 2 .5v1.7z"/>
</g>
<g fill="#fff">
<path d="M346.9 9.5h27.5v5.4h-27.5z"/>
<path d="M405.1 273.8h4.1v3.9h-4.1z"/>
<path d="M346.8 187.4h51.8v4.1h-51.8z"/>
<path d="M357.7 193.9h54.2v4.1h-54.2z"/>
<path d="M346 251.2h27.6v4.2h-27.6z"/>
<path d="M373.6 251.2h1v4.2h-1z"/>
<path d="M374.6 251.2h2.2v4.2h-2.2z"/>
<path d="M346.8 157.6h27.9v4.1h-27.9z"/>
<path d="M359.3 164.1h37.3v4.1h-37.3z"/>
<path d="M359.7 285.1h8.4v3.3h-8.4z"/>
<path d="M405.5 279.4h1.7v3.7h-1.7z"/>
<path d="M367.7 274.1h14.3v3.3h-14.3z"/>
<path d="M347.2 16.6h29.6v5.1h-29.6z"/>
<path d="M348.5 258h44.2v3.6h-44.2z"/>
<path d="M361.9 279.8h20.4v3.3h-20.4z"/>
<path d="M404.8 268.8h2.9v3.3h-2.9z"/>
<path d="M360.7 268.5h14.3v3.3h-14.3z"/>
</g>
<path d="M346.8 161.3h28.4M346.8 191h52.7M346 254.9h28.1" fill="none" stroke="#000" stroke-width=".41"/>
<g fill="none" stroke="#000" stroke-width=".3">
<path d="M346.7 35.5h26.8M346.7 70.2h10.8M346.7 102.8h15.2M11.5 224.4h69.3v39.4h-69.3zM11.5 239.8h69.3M11.5 235h69.3M29.7 235v28.8M65.4 235v28.8M345 232.8h67.9v17.1h-67.9zM345 236h67.9M345 239.3h67.9M351.1 232.8v6.5"/>
<path d="M365.7 232.8v6.5M396.7 232.8v6.5M405.2 232.8v6.5M11.5 259h69.3M11.5 254.2h69.3M11.5 249.4h69.3M11.5 244.6h69.3M122.6 251.4h24.7M178.1 247h69.6v20.2h-69.6zM178.1 257.6h69.6M194.8 257.6v9.6M228.5 257.6v9.6"/>
<path d="M286.7 251.4h20.5M11.5 267.2h69.2v20.2h-69.2zM11.5 277.8h69.2M48.6 277.8v9.6M96.2 260.2h69.6v24.9h-69.6zM96.2 275.5h69.6M96.2 270.7h69.6M112.9 270.7v14.4M146.6 270.7v14.4M178.1 262.4h69.6M178.1 269.8h69.6v20.1h-69.6zM11.5 282.6h69.2"/>
<path d="M96.2 280.3h69.6M178.1 285.1h69.6M178.1 280.4h69.6M194.8 280.4v9.5M228.5 280.4v9.5"/>
<circle cx="119.1" cy="251.4" r="3"/>
<circle cx="283.2" cy="251.4" r="3"/>
</g>
<text font-size="4.9" x="346.9" y="13.9">PROJECT -:</text>
<text font-size="4.6" x="347.2" y="20.7">MF FACTORY</text>
<g font-size="4.2">
<text x="123.5" y="249.7">ELEVATION</text>
<text x="287.6" y="249.7">SECTION</text>
<text x="117.5" y="252.9">A</text>
<text x="281.9" y="252.9">1</text>
</g>
<g font-size="3.5">
<text x="128.2" y="10.3">2155</text>
<text x="164.1" y="13.5">LENGTH</text>
<text x="108.7" y="18.3">40</text>
<text x="128" y="18.3">2075</text>
<text x="151" y="18.3">40</text>
<text x="163.7" y="21.5">NOTCH</text>
<text x="128.2" y="26.3">2155</text>
<text x="164.1" y="29.5">LEDGE</text>
<text x="295.4" y="29.6">200</text>
<text x="106.1" y="34.3">358</text>
<text x="116" y="34.3">375</text>
<text x="124" y="34.3">71</text>
<text x="128.2" y="34.3">375</text>
<text x="134.7" y="34.3">375</text>
<text x="142.6" y="34.3">20</text>
<text x="149.7" y="34.3">581</text>
<text x="313.5" y="32.8">LENGTH</text>
<text x="346.7" y="35.2">GENERAL NOTES:</text>
<text x="164" y="37.6">RECESS</text>
<text x="286.6" y="37.6">200</text>
<text x="295.4" y="37.6">200</text>
<text x="313.5" y="40.8">LEDGE</text>
<text x="119" y="42.3">1230</text>
<text x="135" y="42.3">300</text>
<text x="144.2" y="42.3">625</text>
<text x="164" y="45.6">WALL COLUMN/</text>
<text x="291.1" y="45.6">185</text>
<text x="298.5" y="45.6">15</text>
<text x="349.6" y="47.3">GRADE OF CONCRETE</text>
<text x="395.5" y="47.3">- M40</text>
<text x="111.4" y="51.2">405</text>
<text x="128" y="51.2">1320</text>
<text x="146.1" y="51.2">430</text>
<text x="164" y="49.5">CORBEL</text>
<text x="280.7" y="53.6">1200</text>
<text x="295.4" y="53.6">200</text>
<text x="313.5" y="48.8">RECESS</text>
<text x="108.6" y="59.2">100</text>
<text x="128.2" y="59.2">1955</text>
<text x="149.8" y="59.2">100</text>
<text x="164" y="54.5">N1/N2</text>
<text x="313.5" y="56.8">CORBEL</text>
<text x="349.6" y="54.6">GRADE OF STEEL</text>
<text x="395.5" y="54.6">- Fe500</text>
<text x="118.9" y="66">T8@200mm C/C</text>
<text x="164" y="62.5">N12</text>
<text x="293.4" y="61.6">400</text>
<text x="313.5" y="64.8">WALL COLUMN</text>
<text x="349.6" y="62.3">STRIPPING STRENGTH</text>
<text x="395.5" y="62.3">- M20</text>
<text x="119.7" y="70.6">1300</text>
<text x="135.2" y="70.6">160</text>
<text x="143.5" y="70.6">696</text>
<text x="271.4" y="69.6">200</text>
<text x="279.4" y="69.6">600</text>
<text x="291.4" y="69.6">600</text>
<text x="346.7" y="69.9">COVER</text>
<text x="164.1" y="73.8">N14A</text>
<text x="285.8" y="77.6">420</text>
<text x="295.4" y="77.6">200</text>
<text x="313.5" y="72.8">N14A</text>
<text x="351.8" y="76.8">WALL</text>
<text x="397.8" y="76.8">- 30mm</text>
<text x="104.8" y="78.6">150</text>
<text x="113.7" y="78.6">327</text>
<text x="122.9" y="78.6">600</text>
<text x="134.9" y="78.6">600</text>
<text x="144.2" y="78.6">328</text>
<text x="152.3" y="78.6">150</text>
<text x="164.2" y="81.8">N15</text>
<text x="313.5" y="80.8">N12</text>
<text x="351.8" y="83.5">CORBEL</text>
<text x="397.8" y="83.5">- 25mm</text>
<text x="291.3" y="85.6">100</text>
<text x="300.3" y="85.6">100</text>
<text x="313.5" y="88.8">N15</text>
<text x="349.6" y="91.6">ALL DIMENSIONS ARE IN MM</text>
<text x="54.1" y="100.7" transform="rotate(-90 54.1 100.7)">SHEAR KEY</text>
<text x="62.1" y="100.7" transform="rotate(-90 62.1 100.7)">N2/N3</text>
<text x="70.1" y="100.7" transform="rotate(-90 70.1 100.7)">N11</text>
<text x="197.3" y="100.7" transform="rotate(-90 197.3 100.7)">SHEAR KEY</text>
<text x="205.3" y="100.7" transform="rotate(-90 205.3 100.7)">N11</text>
<text x="88.7" y="104.5" transform="rotate(-90 88.7 104.5)">1020</text>
<text x="96.8" y="104.5" transform="rotate(-90 96.8 104.5)">1020</text>
<text x="283.6" y="104.5" transform="rotate(-90 283.6 104.5)">1020</text>
<text x="346.7" y="102.5">LEGENDS:</text>
<text x="74.7" y="113.8" transform="rotate(-90 74.7 113.8)">74</text>
<text x="167.2" y="113.5" transform="rotate(-90 167.2 113.5)">40</text>
<text x="276.7" y="113.8" transform="rotate(-90 276.7 113.8)">74</text>
<text x="349.6" y="110.8">ERECTION MARK</text>
<text x="384.3" y="110.8">-</text>
<text x="18.7" y="118" transform="rotate(-90 18.7 118)">390</text>
<text x="50.7" y="116.1" transform="rotate(-90 50.7 116.1)">200</text>
<text x="66.7" y="114.8" transform="rotate(-90 66.7 114.8)">100</text>
<text x="170.5" y="117.4">MEZZANINE</text>
<text x="193.9" y="116.1" transform="rotate(-90 193.9 116.1)">200</text>
<text x="201.9" y="114.8" transform="rotate(-90 201.9 114.8)">100</text>
<text x="234.7" y="118" transform="rotate(-90 234.7 118)">390</text>
<text x="349.6" y="119.1">MOULD FACE</text>
<text x="384.2" y="119.1">-</text>
<text x="399.1" y="119.7">MF</text>
<text x="26.7" y="122.3" transform="rotate(-90 26.7 122.3)">1010</text>
<text x="50.7" y="123.3" transform="rotate(-90 50.7 123.3)">523</text>
<text x="58.7" y="121.3" transform="rotate(-90 58.7 121.3)">730</text>
<text x="96.8" y="124.7" transform="rotate(-90 96.8 124.7)">1000</text>
<text x="170.5" y="121.4">LEVEL</text>
<text x="193.9" y="123.3" transform="rotate(-90 193.9 123.3)">523</text>
<text x="234.7" y="124.4" transform="rotate(-90 234.7 124.4)">250</text>
<text x="242.7" y="125.2" transform="rotate(-90 242.7 125.2)">1040</text>
<text x="283.6" y="124.7" transform="rotate(-90 283.6 124.7)">1000</text>
<text x="18.7" y="126.3" transform="rotate(-90 18.7 126.3)">250</text>
<text x="26.7" y="129.9" transform="rotate(-90 26.7 129.9)">24</text>
<text x="26.7" y="134.8" transform="rotate(-90 26.7 134.8)">6</text>
<text x="50.7" y="134.5" transform="rotate(-90 50.7 134.5)">600</text>
<text x="193.9" y="134.5" transform="rotate(-90 193.9 134.5)">600</text>
<text x="34.7" y="141.6" transform="rotate(-90 34.7 141.6)">2660</text>
<text x="42.7" y="141.6" transform="rotate(-90 42.7 141.6)">2660</text>
<text x="58.7" y="142" transform="rotate(-90 58.7 142)">1275</text>
<text x="80.7" y="139.8" transform="rotate(-90 80.7 139.8)">2475</text>
<text x="250.7" y="141.6" transform="rotate(-90 250.7 141.6)">2660</text>
<text x="258.7" y="141.6" transform="rotate(-90 258.7 141.6)">2660</text>
<text x="266.7" y="139.8" transform="rotate(-90 266.7 139.8)">2475</text>
<text x="50.7" y="146.5" transform="rotate(-90 50.7 146.5)">600</text>
<text x="193.9" y="146.5" transform="rotate(-90 193.9 146.5)">600</text>
<text x="26.7" y="155.8" transform="rotate(-90 26.7 155.8)">2000</text>
<text x="242.7" y="155.8" transform="rotate(-90 242.7 155.8)">2000</text>
<text x="304.5" y="152.3">MF</text>
<text x="50.7" y="158.5" transform="rotate(-90 50.7 158.5)">600</text>
<text x="193.9" y="158.5" transform="rotate(-90 193.9 158.5)">600</text>
<text x="346.8" y="160.9">CONTRACTOR -:</text>
<text x="10.7" y="166" transform="rotate(-90 10.7 166)">5095</text>
<text x="58.7" y="165.5" transform="rotate(-90 58.7 165.5)">1070</text>
<text x="66.7" y="166" transform="rotate(-90 66.7 166)">4895</text>
<text x="80.7" y="165.1" transform="rotate(-90 80.7 165.1)">185</text>
<text x="88.7" y="165.7" transform="rotate(-90 88.7 165.7)">5065</text>
<text x="167.2" y="166.4" transform="rotate(-90 167.2 166.4)">5055</text>
<text x="201.9" y="166" transform="rotate(-90 201.9 166)">4895</text>
<text x="226.7" y="166" transform="rotate(-90 226.7 166)">5095</text>
<text x="266.7" y="165.1" transform="rotate(-90 266.7 165.1)">185</text>
<text x="359.3" y="167.3">VME Precast Products</text>
<text x="18.7" y="172.4" transform="rotate(-90 18.7 172.4)">4455</text>
<text x="34.7" y="170.3" transform="rotate(-90 34.7 170.3)">300</text>
<text x="50.7" y="170.5" transform="rotate(-90 50.7 170.5)">600</text>
<text x="193.9" y="170.5" transform="rotate(-90 193.9 170.5)">600</text>
<text x="234.7" y="172.4" transform="rotate(-90 234.7 172.4)">4455</text>
<text x="250.7" y="170.3" transform="rotate(-90 250.7 170.3)">300</text>
<text x="73.5" y="175" transform="rotate(-90 73.5 175)">T8@200mm C/C</text>
<text x="208.7" y="175" transform="rotate(-90 208.7 175)">T8@200mm C/C</text>
<text x="26.7" y="184.1" transform="rotate(-90 26.7 184.1)">951</text>
<text x="50.7" y="182.5" transform="rotate(-90 50.7 182.5)">600</text>
<text x="193.9" y="182.5" transform="rotate(-90 193.9 182.5)">600</text>
<text x="58.7" y="189" transform="rotate(-90 58.7 189)">1275</text>
<text x="346.8" y="190.7">STRUCTURAL CONSULTANT -:</text>
<text x="26.7" y="193.5" transform="rotate(-90 26.7 193.5)">49</text>
<text x="34.7" y="195.3" transform="rotate(-90 34.7 195.3)">2135</text>
<text x="42.7" y="192.6" transform="rotate(-90 42.7 192.6)">2435</text>
<text x="50.7" y="194.5" transform="rotate(-90 50.7 194.5)">600</text>
<text x="80.7" y="192.6" transform="rotate(-90 80.7 192.6)">2435</text>
<text x="95.1" y="194.2" transform="rotate(-90 95.1 194.2)">150</text>
<text x="193.9" y="194.5" transform="rotate(-90 193.9 194.5)">600</text>
<text x="242.7" y="196.4" transform="rotate(-90 242.7 196.4)">2055</text>
<text x="250.7" y="195.3" transform="rotate(-90 250.7 195.3)">2135</text>
<text x="258.7" y="192.6" transform="rotate(-90 258.7 192.6)">2435</text>
<text x="266.7" y="192.6" transform="rotate(-90 266.7 192.6)">2435</text>
<text x="274.3" y="194.2" transform="rotate(-90 274.3 194.2)">150</text>
<text x="357.7" y="197.1">ES STRUCTURAL CONSULTANT</text>
<text x="26.7" y="206.1" transform="rotate(-90 26.7 206.1)">1055</text>
<text x="50.7" y="205.8" transform="rotate(-90 50.7 205.8)">523</text>
<text x="58.7" y="208.5" transform="rotate(-90 58.7 208.5)">745</text>
<text x="95.1" y="206.7" transform="rotate(-90 95.1 206.7)">1000</text>
<text x="193.9" y="205.8" transform="rotate(-90 193.9 205.8)">523</text>
<text x="274.3" y="206.7" transform="rotate(-90 274.3 206.7)">1000</text>
<text x="50.7" y="213.5" transform="rotate(-90 50.7 213.5)">250</text>
<text x="66.7" y="214.7" transform="rotate(-90 66.7 214.7)">100</text>
<text x="88.7" y="214.7" transform="rotate(-90 88.7 214.7)">30</text>
<text x="103.1" y="214.8" transform="rotate(-90 103.1 214.8)">25</text>
<text x="193.9" y="213.5" transform="rotate(-90 193.9 213.5)">250</text>
<text x="201.9" y="214.7" transform="rotate(-90 201.9 214.7)">100</text>
<text x="209.9" y="214.8" transform="rotate(-90 209.9 214.8)">25</text>
<text x="282.3" y="214.8" transform="rotate(-90 282.3 214.8)">25</text>
<text x="167.2" y="217.2" transform="rotate(-90 167.2 217.2)">145</text>
<text x="174.5" y="220.3">EGL</text>
<text x="286.9" y="218.2">100</text>
<text x="294.4" y="218.2">300</text>
<text x="311.9" y="221.5">N4A/SHEAR KEY</text>
<text x="34.1" y="230.9">Insert Schedule</text>
<text x="105" y="228.3">150</text>
<text x="113.6" y="228.3">328</text>
<text x="122.9" y="228.3">600</text>
<text x="134.9" y="228.3">600</text>
<text x="144.2" y="228.3">328</text>
<text x="152.6" y="228.3">150</text>
<text x="165.9" y="231.5">N4/SHEAR KEY</text>
<text x="15.2" y="238.5">Ref.No</text>
<text x="43.7" y="238.5">Type</text>
<text x="68.5" y="238.5">Count</text>
<text x="120" y="236.3">1330</text>
<text x="135.2" y="236.3">100</text>
<text x="143.3" y="236.3">725</text>
<text x="165.9" y="239.5">N4A/SHEAR KEY</text>
<text x="18.4" y="243.3">N1</text>
<text x="35.7" y="243.3">RR-SA-4.0-180</text>
<text x="72.1" y="243.3">2</text>
<text x="18.4" y="248.1">N2</text>
<text x="35.7" y="248.1">RR-SA-2.5-200</text>
<text x="72.1" y="248.1">8</text>
<text x="18.4" y="252.9">N3</text>
<text x="18.4" y="257.7">N4</text>
<text x="33.4" y="257.7">60 mm dowel tube</text>
<text x="35.7" y="252.9">RR-SA-2.5-250</text>
<text x="72.1" y="252.9">4</text>
<text x="72.1" y="257.7">5</text>
<text x="198.2" y="253.4">Loop Bar Schedule</text>
<text x="346" y="254.5">DRAWING TITLE</text>
<text x="374.6" y="254.5">-:</text>
<text x="17.2" y="262.5">N4A</text>
<text x="33.4" y="262.5">60 mm dowel tube</text>
<text x="72.1" y="262.5">2</text>
<text x="181.1" y="261.1">Ref.No</text>
<text x="201.4" y="261.1">Bar Diameter</text>
<text x="231.7" y="261.1">Quantity</text>
<text x="115.3" y="266.6">Dowel Bar Schedule</text>
<text x="183.3" y="265.9">N11</text>
<text x="207.3" y="265.9">8 mm</text>
<text x="236.2" y="265.9">52</text>
<text x="33" y="273.7">Weight Schedule</text>
<text x="99.2" y="274.3">Ref.No</text>
<text x="119.5" y="274.3">Bar Diameter</text>
<text x="149.8" y="274.3">Quantity</text>
<text x="24.7" y="281.3">Volume</text>
<text x="59.2" y="281.3">Weight</text>
<text x="100.2" y="279.1">N14A</text>
<text x="124.5" y="279.1">20 mm</text>
<text x="155.2" y="279.1">2</text>
<text x="194.2" y="276.2">Projecting Bar Schedule</text>
<text x="24.2" y="286.1">2.44 m³</text>
<text x="56" y="286.1">6096.38 kg</text>
<text x="101.4" y="283.9">N15</text>
<text x="124.5" y="283.9">20 mm</text>
<text x="155.2" y="283.9">5</text>
<text x="181.1" y="283.9">Ref.No</text>
<text x="201.4" y="283.9">Bar Diameter</text>
<text x="231.7" y="283.9">Quantity</text>
<text x="183.3" y="288.7">N12</text>
<text x="207.3" y="288.7">8 mm</text>
<text x="236.2" y="288.7">11</text>
</g>
<g font-size="3.4">
<text x="171.3" y="109.7">4000</text>
<text x="172.8" y="213.8">-1200</text>
<text x="405.1" y="276.9">A3</text>
</g>
<g font-size="3.2">
<text x="348.5" y="260.9">PW-GF-08-MOULD DRAWING</text>
<text x="405.5" y="282.4">0</text>
</g>
<g font-size="3">
<text x="359.3" y="172.9">Arihant Esta, 2g2, 2</text>
<text x="388.8" y="172.9">floor,</text>
<text x="359.3" y="176.2">No.370, Church Road, Mogappair East,</text>
<text x="359.3" y="179.5">Chennai-600037.</text>
<text x="359.3" y="182.8">Tel:+91- 98400 - 41400 / 90802 - 22066</text>
<text x="357.7" y="201.1">B167, 12th cross street, Jawahar Nagar,</text>
<text x="357.7" y="204.4">Palayamkottai, Tirunelveli-627007</text>
<text x="357.7" y="207.8">Cell No: +91 9865803764</text>
<text x="345.1" y="270.9">JOB NO. :</text>
<text x="360.7" y="271.1">ESP24075</text>
<text x="384.8" y="271.4">DRAWN BY:-</text>
<text x="404.8" y="271.4">IH</text>
<text x="345.1" y="276.8">ELEMENT NO. :</text>
<text x="367.7" y="276.8">PW-GF-08</text>
<text x="384.8" y="276.8">SHEET SIZE:-</text>
<text x="345.1" y="282.4">DWG. NO. :</text>
<text x="345.1" y="287.7">SCALE :</text>
<text x="360.5" y="287.7">1 : 50</text>
<text x="361.9" y="282.4">PW-GF-08(M1)</text>
<text x="384.8" y="282.4">REV.NO:-</text>
<text x="384.8" y="288">LEVEL. :</text>
</g>
<g font-size="2.8">
<text x="129.3" y="88.1">2</text>
<text x="140.9" y="88.1">1</text>
<text x="158.3" y="111">3</text>
<text x="158.3" y="165">4</text>
<text x="158.3" y="197.1">5</text>
<text x="125.4" y="255.9">1 : 50</text>
<text x="289.5" y="255.9">1 : 50</text>
</g>
<g font-size="2.5">
<text x="345.9" y="238.6">Rev</text>
<text x="347.4" y="235.3">0</text>
<text x="353.6" y="235.3">14-06-25</text>
<text x="355.9" y="238.6">Date</text>
<text x="372" y="235.3">FOR APPROVAL</text>
<text x="375.3" y="238.6">Description</text>
<text x="398.2" y="238.6">Chkd</text>
<text x="406" y="238.6">Appd.</text>
<text x="366" y="245.4">REVISION SCHEDULE</text>
</g>
<g font-size="2.1">
<text x="399.5" y="235.2">PK</text>
<text x="407" y="235.2">PRC</text>
</g>
<text font-size="2" x="385.7" y="172">nd</text>
</svg>
